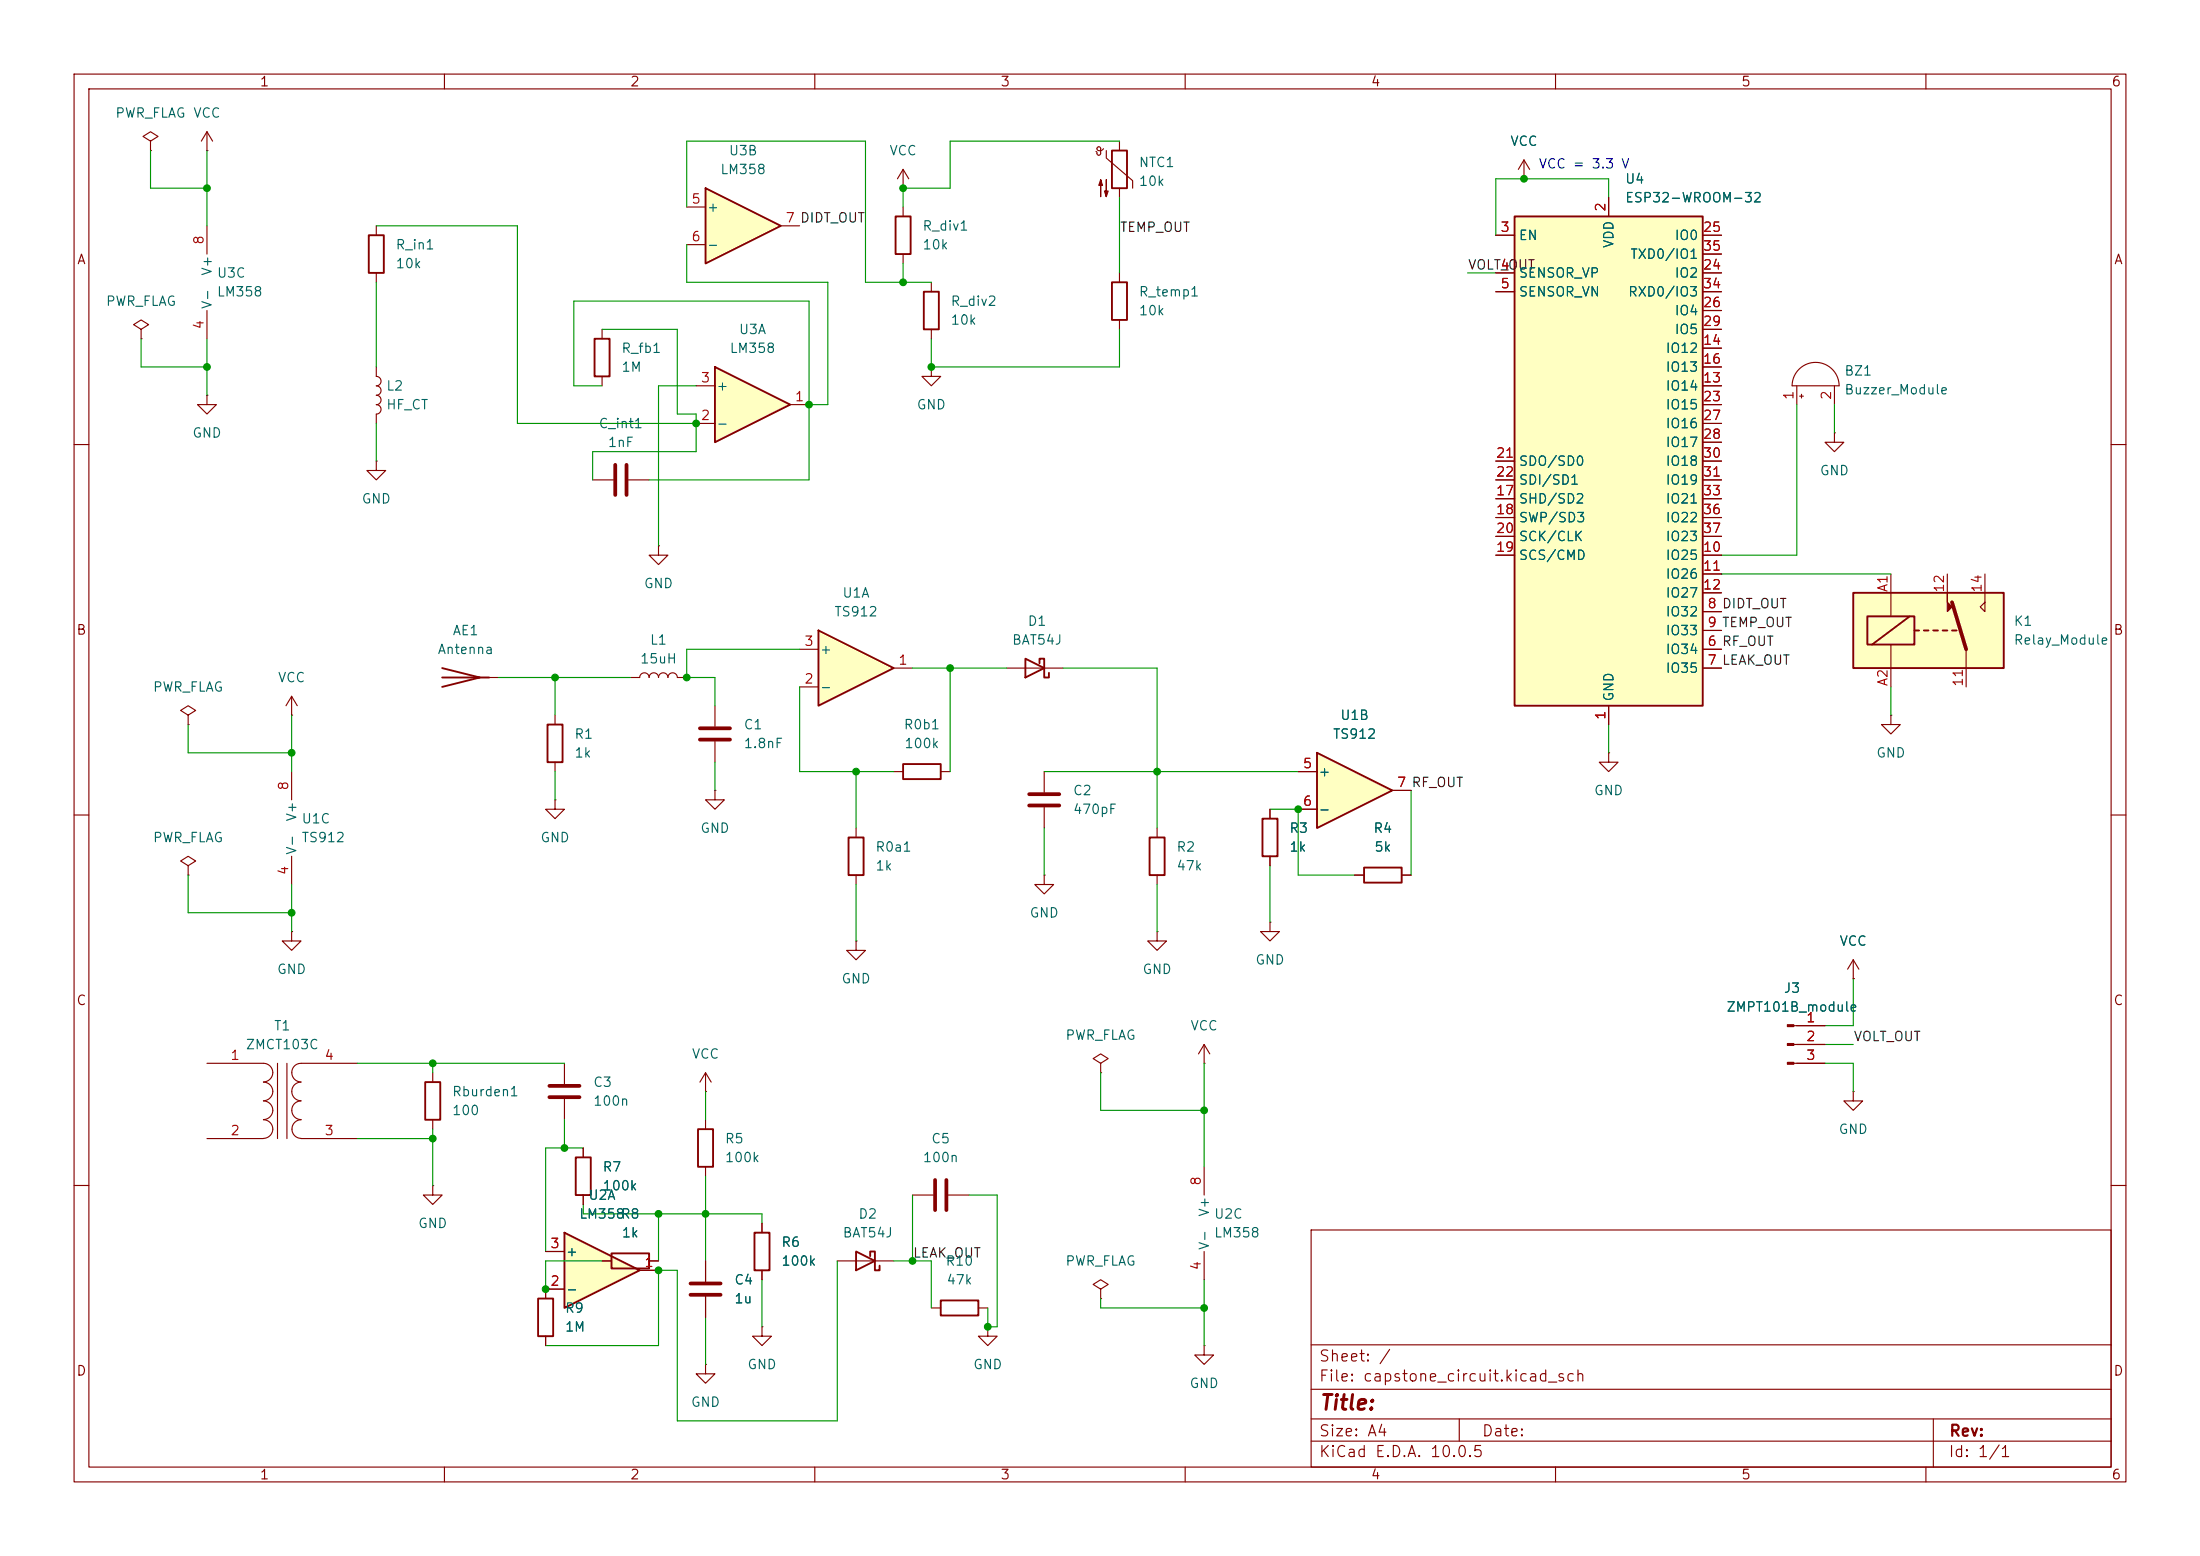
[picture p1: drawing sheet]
<svg xmlns="http://www.w3.org/2000/svg" width="297mm" height="210mm" viewBox="0 0 297 210" stroke-linecap="round" stroke-linejoin="round" font-family="sans-serif">
<g fill="none" stroke="#840000" stroke-width=".15">
<path d="M10 10h277v190h-277zM12 12h273v186h-273zM60 10v2M110 10v2M160 10v2M210 10v2M260 10v2M10 60h2M285 60h2M10 110h2M39.4 104.1v3.9M39.4 115.6v3.8"/>
<path d="M285 110h2M10 160h2M95.2 170.2v2.8M95.2 175v2.8M113 170.2h7.6M177 166h108v32h-108zM285 160h2M60 198v2M110 198v2M160 198v2M177 194.5h108M177 191.5h108"/>
<path d="M177 187.5h108M177 181.5h108M197 191.5v3M210 198v2M260 198v2M261 191.5v6.5"/>
</g>
<path d="M93.2 173.2h4.1M93.2 174.8h4.1" fill="none" stroke="#840000" stroke-width=".51"/>
<path d="M115.6 168.9l2.5 1.3-2.5 1.3zM117.5 169.5v-.6h.6v2.6h.6v-.7" fill="none" stroke="#840000" stroke-width=".25"/>
<path d="M95.2 25.4l10.2 5.1-10.2 5.1z" fill="#ffffc2"/>
<path d="M95.2 25.4l10.2 5.1-10.2 5.1zM150.1 20.3h2v5.1h-2zM73.9 97.8h2v5.1h-2zM114.6 113h2v5.1h-2zM77.7 156.2h2.1v5.1h-2.1z" fill="none" stroke="#840000" stroke-width=".25"/>
<g fill="none" stroke="#840000" stroke-width=".15">
<path d="M151.1 19.1v1.2M92.7 27.9h2.5M92.7 33h2.5M105.4 30.5h2.5M121.9 25.4h.1M121.9 22.9l-.7 1.2M121.9 22.9l.8 1.2M121.9 22.9v2.5M148 20.4l.1 .1v.2M149 20.1a.44 .44 0 0 1-.5 .3 .44 .44 0 0 1-.4-.4l.2-.2 .2 .1 .1 .8-.1 .2-.2 .1-.2-.3M149.4 20.3v1l3.5 3.1v1M151.1 25.4v1.3"/>
<path d="M25.4 96.5l1-.6-1-.6-1 .6 1 .6v1.3M25.4 97.8h.1M74.9 96.5v1.3M85.1 91.4h1.3a.64 .64 0 0 1 .6-.6 .64 .64 0 0 1 .6 .6 .64 .64 0 0 1 .7-.6 .64 .64 0 0 1 .6 .6 .64 .64 0 0 1 .6-.6 .64 .64 0 0 1 .7 .6 .64 .64 0 0 1 .6-.6 .64 .64 0 0 1 .6 .6h1.3M25.4 116.8l1-.6-1-.6-1 .6 1 .6v1.3M25.4 118.1h.1M74.9 108v1.2h1.3l-1.3 1.3-1.2-1.3h1.2M74.9 108h.1M74.9 102.9v1.2M115.6 111.8v1.2M115.6 118.1v1.3M39.4 125.7v1.3h1.2l-1.2 1.3-1.3-1.3h1.3"/>
<path d="M39.4 125.7h.1M76.2 143.5v2.8M76.2 148.3v2.8M78.7 154.9v1.3M78.7 161.3v1.3M102.9 179.1v1.2h1.2l-1.2 1.3-1.3-1.3h1.3M102.9 179.1h.1"/>
</g>
<path d="M74.2 146.6h4M74.2 148.1h4" fill="none" stroke="#840000" stroke-width=".51"/>
<g fill="#840000" stroke="#840000" stroke-width=".15">
<path d="M148.6 24.3l.2 .7h-.5l.3-.7v2.2z"/>
<path d="M149.4 24.3v2.2l-.3-.7h.5l-.2 .7z"/>
</g>
<path d="M110.5 85.1l10.1 5.1-10.1 5.1z" fill="#ffffc2"/>
<path d="M110.5 85.1l10.1 5.1-10.1 5.1zM138.4 88.9l2.6 1.3-2.6 1.2zM140.3 89.5v-.6h.7v2.5h.6v-.6M57.4 146.1h2v5h-2zM72.6 175.3h2.1v5h-2.1z" fill="none" stroke="#840000" stroke-width=".25"/>
<g fill="none" stroke="#840000" stroke-width=".15">
<path d="M88.9 73.7v1.2h1.3l-1.3 1.3-1.3-1.3h1.3M88.9 73.7h.1M107.9 92.7h2.6M107.9 87.6h2.6M120.6 90.2h2.6M135.9 90.2h7.6M115.6 127v1.3h1.2l-1.2 1.2-1.3-1.2h1.3M115.6 127h.1M27.9 143.5h7.7a1.26 1.26 0 0 1 1.2 1.3 1.26 1.26 0 0 1-1.2 1.2 1.27 1.27 0 0 1 1.2 1.3 1.27 1.27 0 0 1-1.2 1.3M27.9 153.7h7.7M35.6 148.6a1.26 1.26 0 0 1 1.2 1.2 1.26 1.26 0 0 1-1.2 1.3M35.6 151.1a1.26 1.26 0 0 1 1.2 1.3 1.26 1.26 0 0 1-1.2 1.2"/>
<path d="M37.5 143.5v10.2M38.7 143.5v10.2M40.6 146.1a1.25 1.25 0 0 0-1.2 1.2 1.25 1.25 0 0 0 1.2 1.3M40.6 148.6a1.25 1.25 0 0 0-1.2 1.2 1.25 1.25 0 0 0 1.2 1.3M40.6 153.7h7.7M40.7 151.1a1.26 1.26 0 0 0-1.3 1.3 1.26 1.26 0 0 0 1.3 1.2M48.3 143.5h-7.7a1.25 1.25 0 0 0-1.2 1.3 1.25 1.25 0 0 0 1.2 1.2M58.4 144.8v1.3M58.4 151.1v1.3M58.4 160v1.3h1.3l-1.3 1.3-1.3-1.3h1.3M58.4 160h.1M73.7 174v1.3"/>
<path d="M73.7 180.3v1.3M95.2 184.2v1.2h1.3l-1.3 1.3-1.2-1.3h1.2M95.2 184.2h.1"/>
</g>
<path d="M76.2 166.4l10.2 5.1-10.2 5z" fill="#ffffc2"/>
<path d="M120.9 29.2h2v5.1h-2zM80.3 45.7h2v5.1h-2zM155.2 113h2v5.1h-2zM170.4 110.5h2.1v5.1h-2.1zM76.2 166.4l10.2 5.1-10.2 5zM82.5 169.2h5.1v2h-5.1z" fill="none" stroke="#840000" stroke-width=".25"/>
<g fill="none" stroke="#840000" stroke-width=".15">
<path d="M121.9 27.9v1.3M121.9 34.3v1.3M81.3 44.5v1.2M81.3 50.8v1.3M125.7 49.5v1.3h1.3l-1.3 1.3-1.2-1.3h1.2M125.7 49.5h.1M156.2 111.8v1.2M156.2 118.1v1.3M171.4 109.2v1.3M171.4 115.6v1.2M156.2 125.7v1.3h1.3l-1.3 1.3-1.3-1.3h1.3M156.2 125.7h.1"/>
<path d="M95.2 147.3h.1M95.2 144.8l-.7 1.3M95.2 144.8l.8 1.3M95.2 144.8v2.5M73.7 174h2.5M73.7 168.9h2.5M81.3 170.2h1.2M86.4 171.5h2.5M87.6 170.2h1.3"/>
</g>
<path d="M96.5 49.5l10.2 5.1-10.2 5.1z" fill="#ffffc2"/>
<path d="M124.7 39.4h2v5.1h-2zM150.1 38.1h2v5.1h-2zM96.5 49.5l10.2 5.1-10.2 5.1zM184.1 117.1h5.1v2h-5.1zM94.2 152.4h2.1v5.1h-2.1zM101.9 166.4h2v5.1h-2zM127 175.5h5.1v2h-5.1z" fill="none" stroke="#840000" stroke-width=".25"/>
<g fill="none" stroke="#840000" stroke-width=".15">
<path d="M125.7 38.1v1.3M151.1 36.8v1.3M94 57.2h2.5M94 52.1h2.5M106.7 54.6h2.5M125.7 44.5v1.2M151.1 43.2v1.3M80 64.8h2.8M84.8 64.8h2.8M141 104.1v2.8M141 109v2.8M182.9 118.1h1.2"/>
<path d="M189.2 118.1h1.3M171.4 124.5v1.2h1.3l-1.3 1.3-1.2-1.3h1.2M171.4 124.5h.1M95.2 151.1v1.3M95.2 157.5v1.3M148.6 143.5l1-.6-1-.7-1 .7 1 .6v1.3M148.6 144.8h.1M162.6 143.5h.1M162.6 141v2.5M162.6 157.5v3.8M162.6 141l-.8 1.2M162.6 141l.7 1.2"/>
<path d="M102.9 165.1v1.3M102.9 171.5v1.2M123.2 161.3h2.8M125.7 176.5h1.3M128 161.3h2.8M132.1 176.5h1.2M133.3 179.1v1.2h1.3l-1.3 1.3-1.2-1.3h1.2M133.3 179.1h.1M148.6 174l1-.6-1-.7-1 .7 1 .6v1.3M148.6 175.3h.1M162.6 168.9v3.8M162.6 181.6v1.3h1.2l-1.2 1.3-1.3-1.3h1.3"/>
<path d="M162.6 181.6h.1"/>
</g>
<path d="M83.1 62.7v4.1M84.6 62.7v4.1M138.9 107.2h4.1M138.9 108.7h4.1M126.2 159.3v4M127.8 159.3v4" fill="none" stroke="#840000" stroke-width=".51"/>
<path d="M177.8 101.6l10.2 5.1-10.2 5.1z" fill="#ffffc2"/>
<path d="M177.8 101.6l10.2 5.1-10.2 5.1z" fill="none" stroke="#840000" stroke-width=".25"/>
<path d="M205.7 24.1h.1M205.7 21.6l-.7 1.3M205.7 21.6l.8 1.3M205.7 21.6v2.5M255.3 96.5v1.3h1.2l-1.2 1.3-1.3-1.3h1.3M255.3 96.5h.1M175.3 104.1h2.5M175.3 109.2h2.5M188 106.7h2.5M217.2 101.6v1.3h1.2l-1.2 1.2-1.3-1.2h1.3M217.2 101.6h.1" fill="none" stroke="#840000" stroke-width=".15"/>
<path d="M250.2 80h20.3v10.2h-20.3z" fill="#ffffc2"/>
<path d="M247.6 58.4v1.3h1.3l-1.3 1.3-1.2-1.3h1.2M247.6 58.4h.1M255.3 77.5v5.7M262.9 77.5v2.5M268 77.5v5.1l-.7-.7 .7-.6M255.3 87v5.7M265.4 87.6v5.1" fill="none" stroke="#840000" stroke-width=".15"/>
<path d="M250.2 80h20.3v10.2h-20.3zM252.1 83.2h6.3v3.8h-6.3zM257.8 83.2l-5.1 3.8M258.4 85.1h.7M259.7 85.1h.6M261 85.1h.6M262.3 85.1h.6M263.5 85.1h.7" fill="none" stroke="#840000" stroke-width=".25"/>
<path d="M262.9 80v1.3l.6 .6-.6 .7z" fill="#840000" stroke="#840000" stroke-width=".15"/>
<path d="M263.5 81.3l1.9 6.3" fill="none" stroke="#840000" stroke-width=".51"/>
<path d="M204.5 29.2h25.4v66.1h-25.4z" fill="#ffffc2"/>
<path d="M49.8 31.8h2v5h-2zM204.5 29.2h25.4v66.1h-25.4zM59.7 90.2l5.1 1.2-5.1 1.3M59.7 91.4h6.3M121.9 103.1h5.1v2.1h-5.1z" fill="none" stroke="#840000" stroke-width=".25"/>
<g fill="none" stroke="#840000" stroke-width=".15">
<path d="M20.3 19.1l1-.7-1-.6-1 .6 1 .7v1.2M27.9 17.8v2.5M27.9 17.8l-.7 1.3M27.9 17.8l.8 1.3M20.3 20.3h.1M27.9 20.3h.1M27.9 30.5v3.8M50.8 30.5v1.3M50.8 36.8v1.3M201.9 31.8h2.6M201.9 36.8h2.6M201.9 39.4h2.6"/>
<path d="M205.7 24.1h.1M217.2 26.7v2.5M229.9 31.8h2.5M229.9 36.8h2.5M229.9 39.4h2.5M229.9 34.3h2.5M19 44.5l1.1-.7-1.1-.6-1 .6 1 .7v1.2M19 45.7h.1M27.9 53.3v1.3h1.3l-1.3 1.3-1.2-1.3h1.2M27.9 53.3h.1M27.9 41.9v3.8M50.8 49.5v1.3a.64 .64 0 0 1 .6 .6 .64 .64 0 0 1-.6 .7 .64 .64 0 0 1 .6 .6 .64 .64 0 0 1-.6 .6"/>
<path d="M50.8 53.3a.64 .64 0 0 1 .6 .7 .64 .64 0 0 1-.6 .6 .64 .64 0 0 1 .6 .7 .64 .64 0 0 1-.6 .6v1.3M229.9 52.1h2.5M229.9 47h2.5M229.9 49.5h2.5M229.9 54.6h2.5M229.9 41.9h2.5M229.9 57.2h2.5M229.9 59.7h2.5M229.9 44.5h2.5M242.6 52.1v2.5M242.9 49.8a3.2 3.2 0 0 1 3.4-.7 3.2 3.2 0 0 1 2 3h-6.4a3.2 3.2 0 0 1 1-2.3zM243 53.5h.5"/>
<path d="M243.2 53.2v.5M247.6 52.1v2.5M50.8 62.2v1.3h1.3l-1.3 1.3-1.3-1.3h1.3M50.8 62.2h.1M201.9 74.9h2.6M201.9 67.3h2.6M201.9 69.9h2.6M201.9 72.4h2.6M201.9 62.2h2.6M201.9 64.8h2.6M229.9 74.9h2.5M229.9 77.5h2.5"/>
<path d="M229.9 67.3h2.5M229.9 69.9h2.5M229.9 72.4h2.5M229.9 62.2h2.5M229.9 64.8h2.5M39.4 96.5h.1M39.4 94l-.8 1.3M39.4 94l.7 1.3M39.4 94v2.5M64.8 91.4h2.5M96.5 95.3v2.7M217.2 95.3v2.5"/>
<path d="M229.9 87.6h2.5M229.9 90.2h2.5M229.9 82.6h2.5M229.9 85.1h2.5M229.9 80h2.5M96.5 106.7v1.3h1.3l-1.3 1.2-1.3-1.2h1.3M96.5 106.7h.1M96.5 100.1v2.8M120.6 104.1h1.3M127 104.1h1.3M141 118.1v1.3h1.2l-1.2 1.3-1.3-1.3h1.3M141 118.1h.1"/>
<path d="M171.4 109.2v1.3M171.4 115.6v1.2M175.3 104.1h2.5M175.3 109.2h2.5M182.9 118.1h1.2M188 106.7h2.5M189.2 118.1h1.3M242.2 138.4h4.2M250.2 132.1h.1M250.2 129.5l-.8 1.3M250.2 129.5l.8 1.3M250.2 129.5v2.6"/>
<path d="M78.7 154.9v1.3M242.2 141h4.2M242.2 143.5h4.2M250.2 147.3v1.3h1.3l-1.3 1.3-1.3-1.3h1.3M250.2 147.3h.1M73.7 168.9h2.5M76.2 174h-2.5v1.3M78.7 161.3v1.3M81.3 170.2h1.2M86.4 171.5h2.5M87.6 170.2h1.3M95.2 170.2v2.8"/>
<path d="M95.2 175v2.8M102.9 165.1v1.3M102.9 171.5v1.2M73.7 180.3v1.3"/>
</g>
<g fill="#840000" stroke="#840000" stroke-width=".15">
<path d="M241.3 138.3h.9v.3h-.9z"/>
<path d="M241.3 140.8h.9v.3h-.9z"/>
<path d="M241.3 143.4h.9v.2h-.9z"/>
</g>
<path d="M94.5 98.3h4.1M94.5 99.8h4.1" fill="none" stroke="#840000" stroke-width=".51"/>
<g fill="none" stroke="#009600" stroke-width=".15">
<path d="M151.1 19.1h-22.8v6.3h-6.4v2.5M20.3 20.3v5.1h7.6M27.9 20.3v10.2M50.8 30.5h19v26.7h24.2M50.8 38.1v11.4M92.7 33v5.1h19.1v16.5h-2.6M92.7 27.9v-8.8h24.1v19h8.9M121.9 35.6v2.5M151.1 26.7v10.1M198.1 36.8h3.8M217.2 26.7v-2.6h-15.3v7.7M19 45.7v3.8h8.9"/>
<path d="M27.9 45.7v7.6M50.8 57.2v5M81.3 44.5h10.1v11.4h2.6v5.1h-14v3.8M81.3 52.1h-3.8v-11.5h31.7v24.2h-21.6M94 52.1h-5.1v21.6M151.1 44.5v5h-25.4v-3.8M242.6 54.6v20.3h-10.2M247.6 54.6v3.8M232.4 77.5h22.9M25.4 97.8v3.8h14M39.4 96.5v7.6M67.3 91.4h17.8"/>
<path d="M74.9 91.4v5.1M107.9 92.7v11.4h12.7M107.9 87.6h-15.2v3.8h3.8v3.9M123.2 90.2h12.7M128.3 90.2v13.9M143.5 90.2h12.7v21.6M217.2 97.8v3.8M255.3 92.7v3.8M25.4 118.1v5.1h14M39.4 119.4v6.3M74.9 104.1v3.9M96.5 102.9v3.8"/>
<path d="M115.6 104.1v7.7M115.6 119.4v7.6M141 104.1h34.3M141 111.8v6.3M156.2 119.4v6.3M171.4 109.2h3.9v8.9h7.6M171.4 116.8v7.7M190.5 106.7v11.4M250.2 132.1v6.3h-3.8M48.3 153.7h10.1M48.3 143.5h27.9M58.4 143.5v1.3"/>
<path d="M58.4 152.4v7.6M76.2 151.1v3.8M78.7 154.9h-5v14M95.2 147.3v3.8M95.2 158.8v11.4M148.6 144.8v5.1h14M162.6 143.5v14M246.4 143.5h3.8v3.8M246.4 141h3.8M78.7 162.6v1.2h24.2v1.3M81.3 170.2h-7.6v3.8M88.9 163.8v6.4"/>
<path d="M95.2 177.8v6.4M102.9 172.7v6.4M113 170.2v21.6h-21.6v-20.3h-2.5v10.1h-15.2M120.6 170.2h5.1v6.3M123.2 161.3v8.9M130.8 161.3h3.8v17.8h-1.3v-2.6M148.6 175.3v1.2h14M162.6 172.7v8.9"/>
</g>
<g fill="#009600" stroke="#009600" stroke-width=".14">
<circle cx="39.4" cy="101.6" r=".46"/>
<circle cx="74.9" cy="91.4" r=".46"/>
<circle cx="76.2" cy="154.9" r=".46"/>
<circle cx="73.7" cy="174" r=".46"/>
<circle cx="39.4" cy="123.2" r=".46"/>
<circle cx="58.4" cy="143.5" r=".46"/>
<circle cx="58.4" cy="153.7" r=".46"/>
<circle cx="94" cy="57.2" r=".46"/>
<circle cx="88.9" cy="171.5" r=".46"/>
<circle cx="88.9" cy="163.8" r=".46"/>
<circle cx="95.2" cy="163.8" r=".46"/>
<circle cx="109.2" cy="54.6" r=".46"/>
<circle cx="125.7" cy="49.5" r=".46"/>
<circle cx="121.9" cy="38.1" r=".46"/>
<circle cx="121.9" cy="25.4" r=".46"/>
<circle cx="156.2" cy="104.1" r=".46"/>
<circle cx="162.6" cy="149.9" r=".46"/>
<circle cx="123.2" cy="170.2" r=".46"/>
<circle cx="162.6" cy="176.5" r=".46"/>
<circle cx="133.3" cy="179.1" r=".46"/>
<circle cx="175.3" cy="109.2" r=".46"/>
<circle cx="205.7" cy="24.1" r=".46"/>
<circle cx="27.9" cy="49.5" r=".46"/>
<circle cx="27.9" cy="25.4" r=".46"/>
<circle cx="92.7" cy="91.4" r=".46"/>
<circle cx="128.3" cy="90.2" r=".46"/>
<circle cx="115.6" cy="104.1" r=".46"/>
</g>
<text font-size="2" fill="#840000" x="178" y="190.8">Title:</text>
<g font-size="1.5" fill="#840000">
<text x="178" y="184.1">Sheet: /</text>
<text x="178" y="186.8">File: capstone_circuit.kicad_sch</text>
<text x="178" y="197">KiCad E.D.A. 10.0.5</text>
<text x="178" y="194.2">Size: A4</text>
<text x="200" y="194.2">Date:</text>
<text x="263" y="197">Id: 1/1</text>
<text x="263" y="194.2">Rev:</text>
</g>
<g font-size="1.3" fill="#840000">
<text x="35" y="12">1</text>
<text x="85" y="12">2</text>
<text x="135" y="12">3</text>
<text x="185" y="12">4</text>
<text x="235" y="12">5</text>
<text x="285" y="12">6</text>
<text x="10.3" y="36">A</text>
<text x="285.3" y="36">A</text>
<text x="10.2" y="86">B</text>
<text x="285.2" y="86">B</text>
<text x="10.2" y="136">C</text>
<text x="285.2" y="136">C</text>
<text x="10.2" y="186">D</text>
<text x="285.2" y="186">D</text>
<text x="35" y="200">1</text>
<text x="85" y="200">2</text>
<text x="135" y="200">3</text>
<text x="185" y="200">4</text>
<text x="235" y="200">5</text>
<text x="285" y="200">6</text>
</g>
<g font-size="1.3" fill="#006464">
<text x="15.5" y="16.2">PWR_FLAG VCC</text>
<text x="97.1" y="23.8">LM358</text>
<text x="98.3" y="21.3">U3B</text>
<text x="120" y="21.3">VCC</text>
<text x="153.7" y="22.9">NTC1</text>
<text x="203.8" y="20">VCC</text>
<text x="95.4" y="28.9">+</text>
<text x="153.7" y="25.4">10k</text>
<text x="219.3" y="25.1">U4</text>
<text x="219.3" y="27.6">ESP32-WROOM-32</text>
<text x="53.3" y="34">R_in1</text>
<text x="95.4" y="34">-</text>
<text x="124.4" y="31.4">R_div1</text>
<text x="124.4" y="34">10k</text>
<text x="205" y="32.7">EN</text>
<text x="218.1" y="33.6" transform="rotate(-90 218.1 33.6)">VDD</text>
<text x="220" y="35.3">TXD0/IO1</text>
<text x="226" y="32.7">IO0</text>
<text x="14.2" y="41.6">PWR_FLAG</text>
<text x="28.9" y="41.8" transform="rotate(-90 28.9 41.8)">V-</text>
<text x="28.9" y="37.3" transform="rotate(-90 28.9 37.3)">V+</text>
<text x="29.2" y="37.8">U3C</text>
<text x="29.2" y="40.3">LM358</text>
<text x="53.3" y="36.5">10k</text>
<text x="128.3" y="41.6">R_div2</text>
<text x="153.7" y="40.3">R_temp1</text>
<text x="205" y="37.8">SENSOR_VP</text>
<text x="205" y="40.3">SENSOR_VN</text>
<text x="219.7" y="40.3">RXD0/IO3</text>
<text x="226" y="37.8">IO2</text>
<text x="83.8" y="48">R_fb1</text>
<text x="98.4" y="48">LM358</text>
<text x="99.7" y="45.4">U3A</text>
<text x="128.3" y="44.1">10k</text>
<text x="153.7" y="42.9">10k</text>
<text x="224.8" y="48">IO12</text>
<text x="226" y="42.9">IO4</text>
<text x="226" y="45.4">IO5</text>
<text x="52.1" y="53">L2</text>
<text x="83.8" y="50.5">1M</text>
<text x="96.6" y="53">+</text>
<text x="224.8" y="53">IO14</text>
<text x="224.8" y="50.5">IO13</text>
<text x="248.9" y="51">BZ1</text>
<text x="248.9" y="53.5">Buzzer_Module</text>
<text x="25.9" y="59.4">GND</text>
<text x="52.1" y="55.6">HF_CT</text>
<text x="80.7" y="58.1">C_int1</text>
<text x="96.6" y="58.1">-</text>
<text x="123.7" y="55.6">GND</text>
<text x="224.8" y="55.6">IO15</text>
<text x="224.8" y="58.1">IO16</text>
<text x="82" y="60.7">1nF</text>
<text x="205" y="63.2">SDO/SD0</text>
<text x="205" y="65.7">SDI/SD1</text>
<text x="224.8" y="60.7">IO17</text>
<text x="224.8" y="63.2">IO18</text>
<text x="224.8" y="65.7">IO19</text>
<text x="245.6" y="64.5">GND</text>
<text x="48.7" y="68.3">GND</text>
<text x="205" y="68.3">SHD/SD2</text>
<text x="205" y="70.8">SWP/SD3</text>
<text x="224.8" y="68.3">IO21</text>
<text x="224.8" y="70.8">IO22</text>
<text x="205" y="75.9">SCS/CMD</text>
<text x="205" y="73.4">SCK/CLK</text>
<text x="224.8" y="75.9">IO25</text>
<text x="224.8" y="73.4">IO23</text>
<text x="86.8" y="79.7">GND</text>
<text x="112.5" y="83.5">TS912</text>
<text x="113.6" y="81">U1A</text>
<text x="224.8" y="83.5">IO32</text>
<text x="224.8" y="78.4">IO26</text>
<text x="224.8" y="81">IO27</text>
<text x="59" y="88.6">Antenna</text>
<text x="61" y="86.1">AE1</text>
<text x="86.3" y="89.9">15uH</text>
<text x="87.7" y="87.3">L1</text>
<text x="110.6" y="88.6">+</text>
<text x="136.5" y="87.3">BAT54J</text>
<text x="138.7" y="84.8">D1</text>
<text x="224.8" y="88.6">IO34</text>
<text x="224.8" y="86.1">IO33</text>
<text x="271.8" y="84.8">K1</text>
<text x="271.8" y="87.3">Relay_Module</text>
<text x="20.6" y="93.7">PWR_FLAG</text>
<text x="37.4" y="92.4">VCC</text>
<text x="110.6" y="93.7">-</text>
<text x="218.1" y="94.8" transform="rotate(-90 218.1 94.8)">GND</text>
<text x="224.8" y="91.1">IO35</text>
<text x="77.5" y="100">R1</text>
<text x="100.3" y="98.8">C1</text>
<text x="100.3" y="101.3">1.8nF</text>
<text x="121.9" y="98.8">R0b1</text>
<text x="122" y="101.3">100k</text>
<text x="179.9" y="100">TS912</text>
<text x="180.8" y="97.5">U1B</text>
<text x="77.5" y="102.6">1k</text>
<text x="144.8" y="107.6">C2</text>
<text x="177.9" y="105.1">+</text>
<text x="215.1" y="107.6">GND</text>
<text x="253.2" y="102.6">GND</text>
<text x="20.6" y="114">PWR_FLAG</text>
<text x="40.3" y="111" transform="rotate(-90 40.3 111)">V+</text>
<text x="40.6" y="111.5">U1C</text>
<text x="40.6" y="114">TS912</text>
<text x="72.9" y="114">GND</text>
<text x="94.5" y="112.7">GND</text>
<text x="144.8" y="110.2">470pF</text>
<text x="174" y="112.7">R3</text>
<text x="177.9" y="110.2">-</text>
<text x="185.3" y="112.7">R4</text>
<text x="40.3" y="115.5" transform="rotate(-90 40.3 115.5)">V-</text>
<text x="118.1" y="115.3">R0a1</text>
<text x="118.1" y="117.8">1k</text>
<text x="158.7" y="115.3">R2</text>
<text x="158.7" y="117.8">47k</text>
<text x="174" y="115.3">1k</text>
<text x="185.4" y="115.3">5k</text>
<text x="138.9" y="124.2">GND</text>
<text x="37.3" y="131.8">GND</text>
<text x="154.1" y="131.8">GND</text>
<text x="169.4" y="130.5">GND</text>
<text x="248.2" y="128">VCC</text>
<text x="113.5" y="133">GND</text>
<text x="233" y="136.9">ZMPT101B_module</text>
<text x="240.7" y="134.3">J3</text>
<text x="33.1" y="141.9">ZMCT103C</text>
<text x="36.9" y="139.4">T1</text>
<text x="93.3" y="143.2">VCC</text>
<text x="143.7" y="140.7">PWR_FLAG</text>
<text x="160.6" y="139.4">VCC</text>
<text x="60.9" y="148.3">Rburden1</text>
<text x="80" y="147">C3</text>
<text x="80" y="149.6">100n</text>
<text x="60.9" y="150.8">100</text>
<text x="97.8" y="154.6">R5</text>
<text x="125.6" y="154.6">C5</text>
<text x="248.1" y="153.4">GND</text>
<text x="81.3" y="158.4">R7</text>
<text x="81.3" y="161">100k</text>
<text x="97.8" y="157.2">100k</text>
<text x="124.5" y="157.2">100n</text>
<text x="56.4" y="166.1">GND</text>
<text x="78.1" y="164.8">LM358</text>
<text x="79.3" y="162.3">U2A</text>
<text x="83.7" y="164.8">R8</text>
<text x="83.8" y="167.3">1k</text>
<text x="113.7" y="167.3">BAT54J</text>
<text x="115.8" y="164.8">D2</text>
<text x="163.5" y="164.3" transform="rotate(-90 163.5 164.3)">V+</text>
<text x="163.8" y="164.8">U2C</text>
<text x="163.8" y="167.3">LM358</text>
<text x="76.3" y="169.9">+</text>
<text x="99" y="173.7">C4</text>
<text x="105.4" y="168.6">R6</text>
<text x="105.4" y="171.1">100k</text>
<text x="127.6" y="171.1">R10</text>
<text x="127.7" y="173.7">47k</text>
<text x="143.7" y="171.1">PWR_FLAG</text>
<text x="163.5" y="168.8" transform="rotate(-90 163.5 168.8)">V-</text>
<text x="76.2" y="177.5">R9</text>
<text x="76.3" y="175">-</text>
<text x="99" y="176.2">1u</text>
<text x="76.2" y="180">1M</text>
<text x="100.8" y="185.1">GND</text>
<text x="131.3" y="185.1">GND</text>
<text x="93.2" y="190.2">GND</text>
<text x="160.5" y="187.7">GND</text>
</g>
<text font-size="1.3" fill="#0000c2" x="207.6" y="23.1">VCC = 3.3 V</text>
<g font-size="1.3" fill="#a90000">
<text x="93.2" y="27.8">5</text>
<text x="217" y="28.7" transform="rotate(-90 217 28.7)">2</text>
<text x="27.8" y="33.1" transform="rotate(-90 27.8 33.1)">8</text>
<text x="93.2" y="32.9">6</text>
<text x="105.9" y="30.3">7 DIDT_OUT</text>
<text x="202.5" y="31.6">3</text>
<text x="229.8" y="31.6">25</text>
<text x="229.8" y="34.2">35</text>
<text x="202.5" y="36.7">4</text>
<text x="202.5" y="39.2">5</text>
<text x="229.8" y="36.7">24</text>
<text x="229.8" y="41.8">26</text>
<text x="229.8" y="39.2">34</text>
<text x="27.8" y="44.5" transform="rotate(-90 27.8 44.5)">4</text>
<text x="229.8" y="46.9">14</text>
<text x="229.8" y="44.3">29</text>
<text x="94.5" y="51.9">3</text>
<text x="229.8" y="51.9">13</text>
<text x="229.8" y="49.4">16</text>
<text x="94.5" y="57">2</text>
<text x="107.2" y="54.5">1</text>
<text x="229.8" y="54.5">23</text>
<text x="229.8" y="57">27</text>
<text x="229.8" y="59.6">28</text>
<text x="242.4" y="54.1" transform="rotate(-90 242.4 54.1)">1</text>
<text x="247.5" y="54.1" transform="rotate(-90 247.5 54.1)">2</text>
<text x="201.9" y="62.1">21</text>
<text x="201.9" y="64.6">22</text>
<text x="229.8" y="62.1">30</text>
<text x="229.8" y="64.6">31</text>
<text x="201.9" y="67.2">17</text>
<text x="201.9" y="69.7">18</text>
<text x="229.8" y="67.2">33</text>
<text x="229.8" y="69.7">36</text>
<text x="201.9" y="74.8">19</text>
<text x="201.9" y="72.3">20</text>
<text x="229.8" y="74.8">10</text>
<text x="229.8" y="77.3">11</text>
<text x="229.8" y="72.3">37</text>
<text x="229.8" y="79.9">12</text>
<text x="230.4" y="82.4">8 DIDT_OUT</text>
<text x="230.4" y="82.4">8</text>
<text x="255.1" y="80" transform="rotate(-90 255.1 80)">A1</text>
<text x="262.8" y="80.1" transform="rotate(-90 262.8 80.1)">12</text>
<text x="267.8" y="80.1" transform="rotate(-90 267.8 80.1)">14</text>
<text x="108.5" y="87.5">3</text>
<text x="230.4" y="87.5">6 RF_OUT</text>
<text x="230.4" y="85">9 TEMP_OUT</text>
<text x="230.4" y="87.5">6</text>
<text x="230.4" y="85">9</text>
<text x="108.5" y="92.6">2</text>
<text x="121.2" y="90">1</text>
<text x="230.4" y="90">7 LEAK_OUT</text>
<text x="230.4" y="90">7</text>
<text x="255.1" y="92.7" transform="rotate(-90 255.1 92.7)">A2</text>
<text x="265.3" y="92.8" transform="rotate(-90 265.3 92.8)">11</text>
<text x="217" y="97.3" transform="rotate(-90 217 97.3)">1</text>
<text x="39.2" y="106.8" transform="rotate(-90 39.2 106.8)">8</text>
<text x="175.8" y="104">5</text>
<text x="188.5" y="106.5">7 RF_OUT</text>
<text x="188.5" y="106.5">7</text>
<text x="175.8" y="109.1">6</text>
<text x="39.2" y="118.2" transform="rotate(-90 39.2 118.2)">4</text>
<text x="31" y="143.4">1</text>
<text x="43.7" y="143.4">4</text>
<text x="243.7" y="138.3">1</text>
<text x="243.7" y="140.8">2</text>
<text x="243.7" y="143.4">3</text>
<text x="31" y="153.5">2</text>
<text x="43.7" y="153.5">3</text>
<text x="162.4" y="160.1" transform="rotate(-90 162.4 160.1)">8</text>
<text x="74.2" y="173.9">2</text>
<text x="74.2" y="168.8">3</text>
<text x="86.9" y="171.3">1</text>
<text x="162.4" y="171.5" transform="rotate(-90 162.4 171.5)">4</text>
</g>
<g font-size="1.3" fill="#0f0f0f">
<text x="151.1" y="31.6">TEMP_OUT</text>
<text x="198.1" y="36.7">VOLT_OUT</text>
<text x="250.2" y="140.8">VOLT_OUT</text>
<text x="123.2" y="170.1">LEAK_OUT</text>
</g>
</svg>
